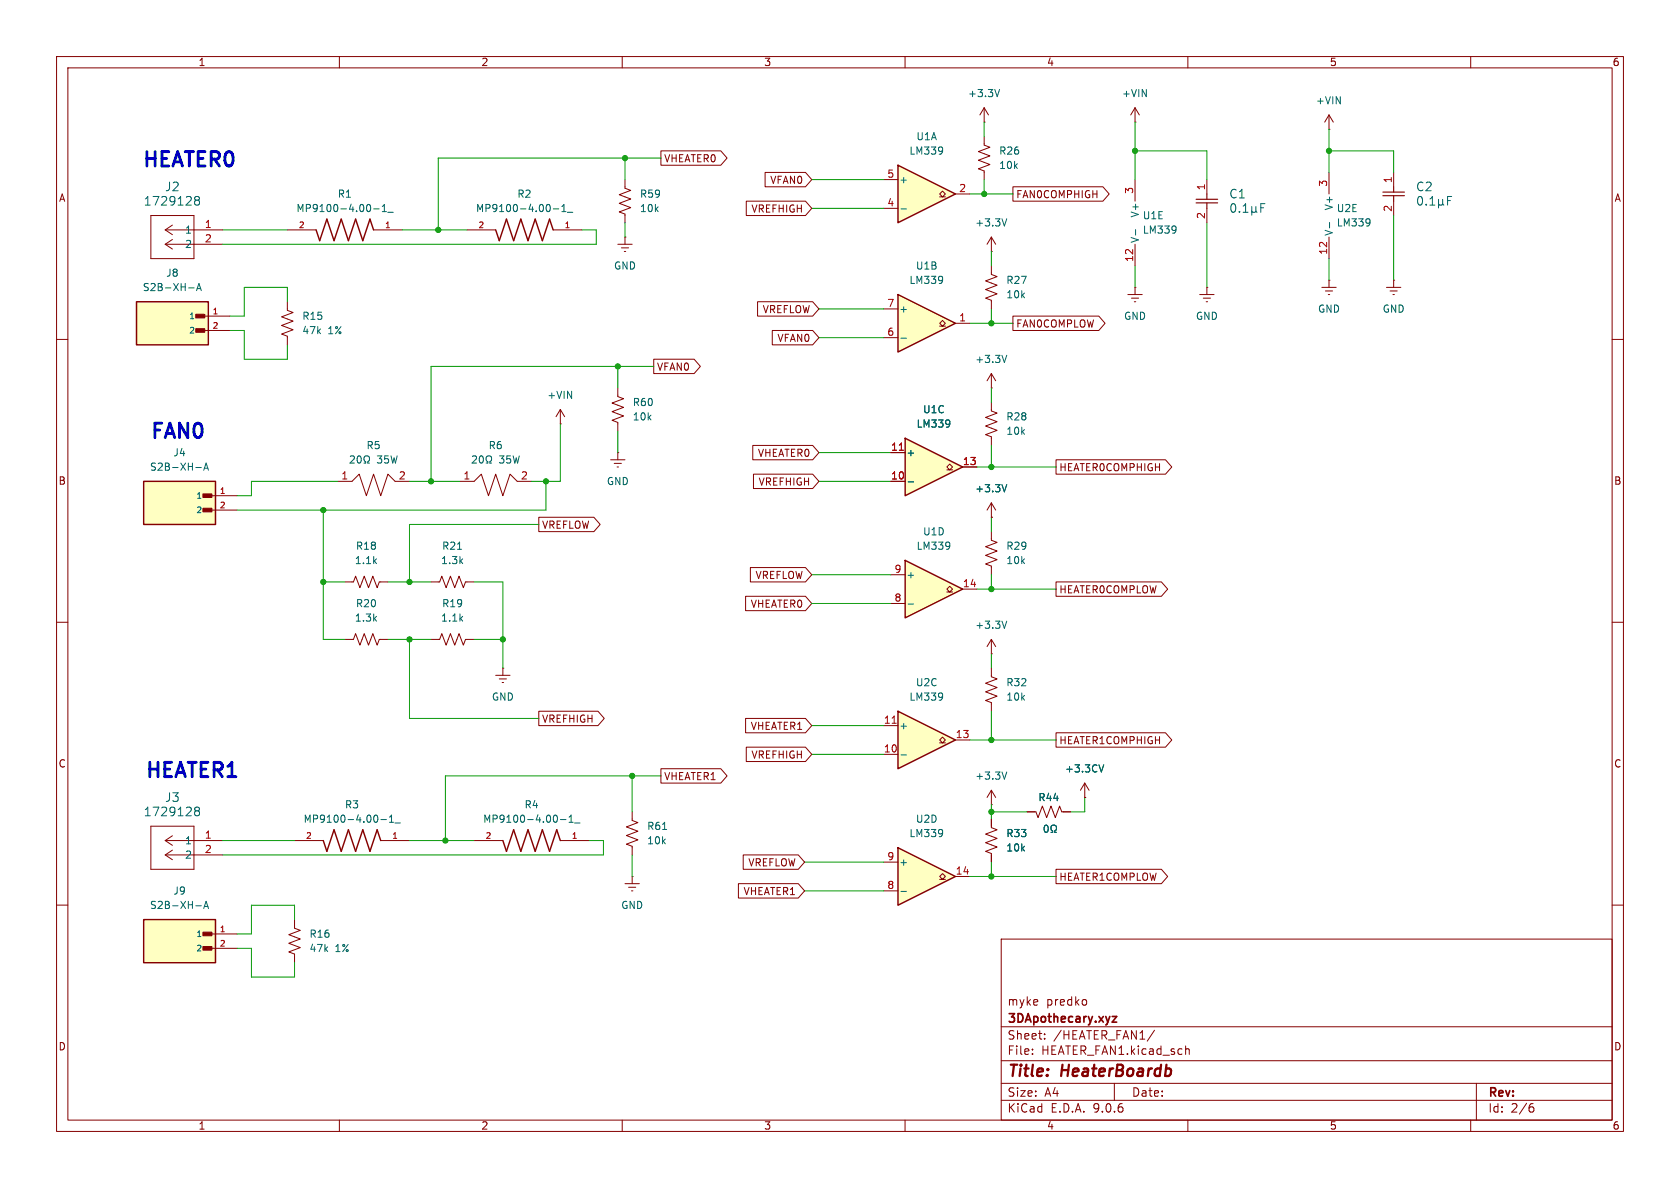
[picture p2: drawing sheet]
<svg xmlns="http://www.w3.org/2000/svg" width="297mm" height="210mm" viewBox="0 0 297 210" stroke-linecap="round" stroke-linejoin="round" font-family="sans-serif">
<g fill="none" stroke="#840000" stroke-width=".18">
<path d="M10 10h277v190h-277zM12 12h273v186h-273zM60 10v2M110 10v2M160 10v2M174 19.1v2.5M174 19.1l-.8 1.2M174 19.1l.8 1.2M210 10v2M260 10v2M174 24.1v1.6l1 .3-2 .8 2 .8-2 .7 2 .8-2 .7 1 .4v1.6M174 21.6h.1"/>
<path d="M213.4 31.8v2.5M213.4 36.8v2.6M234.9 30.5v3.8M82.5 40.6h5.1M97.8 40.6h5.1M175.3 47v1.5l1 .4-2.1 .8 2.1 .7-2.1 .8 2.1 .7-2.1 .8 1.1 .4v1.5M175.3 44.5h.1M175.3 41.9v2.6M175.3 41.9l-.8 1.3M175.3 41.9l.7 1.3M199.4 52.1h2.5M200 52.7h1.3"/>
<path d="M200.5 53.3h.3M200.7 50.8h.1M200.7 50.8v1.3M212.1 52.1h2.5M212.7 52.7h1.3M213.2 53.3h.3M213.4 50.8h.1M213.4 50.8v1.3M233.7 50.8h2.5M234.3 51.4h1.3M234.8 52.1h.3M234.9 49.5h.1"/>
<path d="M234.9 41.9v3.8M234.9 49.5v1.3M245.1 50.8h2.5M245.7 51.4h1.3M246.3 52.1h.2M246.4 49.5h.1M246.4 49.5v1.3M10 60h2M175.3 68.6h.1M175.3 66v2.6M175.3 66l-.8 1.3M175.3 66l.7 1.3"/>
<path d="M285 60h2M10 110h2M76.2 102.9h1.5l.4-1 .8 2 .7-2 .8 2 .8-2 .7 2 .4-1h1.5M76.2 113h1.5l.4-1 .8 2 .7-2 .8 2 .8-2 .7 2 .4-1h1.5M175.3 115.6h.1M175.3 118.1v1.5l1 .4-2.1 .8 2.1 .7-2.1 .8 2.1 .8-2.1 .7 1.1 .4v1.5M175.3 113l-.8 1.3M175.3 113l.7 1.3M175.3 113v2.6M285 110h2M52.1 148.6h5M67.3 148.6h5.1"/>
<path d="M10 160h2M177 166h108v32h-108zM192 176.8l.1 .2v.4l-.1 .2M285 160h2M60 198v2M110 198v2M160 198v2M177 194.5h108M177 191.5h108M177 187.5h108M177 181.5h108M182.5 186.3v.1"/>
<path d="M182.5 185.5v.1M184.7 183.6v.1M184.7 182.8v.1M197 191.5v3M204.1 182.1l-1.3 2M209.6 184.9v1.5M209.6 185.5l.2-.1 .4 .1v.9M210 198v2M260 198v2M261 191.5v6.5M270.6 195.7h.4l.2 .3-.1 .5-.5 .1M271 195.1l-.4 .1"/>
</g>
<path d="M196.6 179.7h.8l-.8 1h.8" fill="none" stroke="#840000" stroke-width=".3"/>
<path d="M87.6 40.6l.7 1.9 1.2-3.8 1.3 3.8 1.3-3.8 1.2 3.8 1.3-3.8 1.3 3.8 1.3-3.8 .6 1.9M57.1 148.6l.7 1.9 1.3-3.8 1.2 3.8 1.3-3.8 1.3 3.8 1.2-3.8 1.3 3.8 1.3-3.8 .6 1.9" fill="none" stroke="#840000" stroke-width=".25"/>
<g fill="none" stroke="#006464" stroke-width=".18">
<path d="M176.7 15.8l-.4 1.3M97.8 36.9h1M99.3 37.4h.8M99.3 36.5l.4-.4v1.3M100.3 37.5h1M178 38.7l-.4 1.2M218 36a.95 .95 0 0 0 0 1.5 .83 .83 0 0 0 .6-.6 .83 .83 0 0 0-.4-.8l-.1-.1M219.1 37.4v.1M219.8 37.5h.8M219.8 36.4l.4-.4v1.5M221.3 37.3l.2 .2h.3l.2-.2M221.3 36.5v1.5"/>
<path d="M222 37.3l.2 .2M222 36.5v.8M222.9 36.7h.5M223.6 36h-.7v1.5M235 39.3v1M242.1 38.8v.8M242.2 39.2l-.1 .1M178 62.8l-.4 1.3M80.9 97.1h.7M178 109.8l-.4 1.3M67.3 144.9h1M68.9 145.4h.7"/>
<path d="M68.9 144.5l.3-.4v1.3M69.8 145.5h1"/>
</g>
<path d="M211.5 35.2h3.8M211.5 35.9h3.8M213.4 34.3v.9M213.4 35.9v.9" fill="none" stroke="#840000" stroke-width=".2"/>
<path d="M158.7 125.7l10.2 5.1-10.2 5.1z" fill="#ffffc2"/>
<path d="M158.7 125.7l10.2 5.1-10.2 5.1z" fill="none" stroke="#840000" stroke-width=".25"/>
<g fill="none" stroke="#840000" stroke-width=".18">
<path d="M200.7 19.1l-.8 1.2M200.7 19.1l.7 1.2M200.7 19.1v2.5M200.7 21.6h.1M246.4 30.5v2.5M246.4 35.6v2.5M175.3 94v1.5l1 .4-2.1 .7 2.1 .8-2.1 .8 2.1 .7-2.1 .8 1.1 .4v1.5M175.3 91.4h.1M175.3 88.9v2.5M175.3 88.9l-.8 1.3M175.3 88.9l.7 1.3M156.2 128.3h2.5"/>
<path d="M156.2 133.4h2.5M166.1 131.3h.5l-.5-.5 .5-.5 .5 .5-.5 .5h.5M168.9 130.8h2.5"/>
</g>
<path d="M157.7 127.9h.7" fill="none" stroke="#a90000" stroke-width=".18"/>
<g fill="none" stroke="#006464" stroke-width=".18">
<path d="M251 34.7a.95 .95 0 0 0 0 1.6 .83 .83 0 0 0 .6-.7 .83 .83 0 0 0-.3-.8l-.2-.1M252.1 36.1v.2M252.8 36.3h.9M252.8 35.2l.4-.5v1.6M254.3 36l.2 .3h.3l.2-.3M254.3 35.2v1.6M255 36l.3 .3M255 35.2v.8M255.9 35.5h.5M256.6 34.7h-.7v1.6M178 85.7l-.4 1.2M159.3 133.4h.9"/>
<path d="M166.6 122.6v.9M166.6 123v.2"/>
</g>
<path d="M244.5 34h3.8M244.5 34.6h3.8M246.4 33v1M246.4 34.6v1" fill="none" stroke="#840000" stroke-width=".2"/>
<path d="M160 99.1l10.2 5-10.2 5.1z" fill="#ffffc2"/>
<path d="M160 99.1l10.2 5-10.2 5.1z" fill="none" stroke="#840000" stroke-width=".25"/>
<path d="M234.9 22.9h.1M234.9 20.3l-.7 1.3M234.9 20.3l.8 1.3M234.9 20.3v2.6M157.5 101.6h2.5M157.5 106.7h2.5M167.4 104.6h.5l-.5-.5 .5-.5 .5 .5-.5 .5h.5M170.2 104.1h2.5" fill="none" stroke="#840000" stroke-width=".18"/>
<path d="M167.9 96v.8M167.9 96.4v.1M160.5 106.8h1" fill="none" stroke="#006464" stroke-width=".18"/>
<path d="M160 77.5l10.2 5.1-10.2 5z" fill="#ffffc2"/>
<path d="M160 77.5l10.2 5.1-10.2 5z" fill="none" stroke="#840000" stroke-width=".25"/>
<path d="M157.5 80h2.5M157.5 85.1h2.5M167.4 83.1h.5l-.5-.5 .5-.6 .5 .6-.5 .5h.5M170.2 82.6h2.5" fill="none" stroke="#840000" stroke-width=".18"/>
<path d="M159 79.6h.7" fill="none" stroke="#a90000" stroke-width=".18"/>
<path d="M167.9 74.4v.8M167.9 74.8v.1M160.5 85.2h1" fill="none" stroke="#006464" stroke-width=".18"/>
<path d="M158.7 52.1l10.2 5.1-10.2 5z" fill="#ffffc2"/>
<path d="M158.7 52.1l10.2 5.1-10.2 5z" fill="none" stroke="#840000" stroke-width=".25"/>
<path d="M200.7 31.8v3.8M156.2 54.6h2.5M156.2 59.7h2.5M166.1 57.7h.5l-.5-.5 .5-.6 .5 .6-.5 .5h.5M168.9 57.2h2.5M200.7 43.2v3.8M175.3 144.8v1.5l1 .4-2.1 .7 2.1 .8-2.1 .8 2.1 .7-2.1 .8 1.1 .4v1.5M181.6 143.5h1.5l.4 1 .8-2 .7 2 .8-2 .8 2 .7-2 .4 1h1.5" fill="none" stroke="#840000" stroke-width=".18"/>
<path d="M159.3 59.8h.9M166.6 49v.8M166.6 49.4v.1M200.8 40.6v1M207.8 40.1v.8M207.9 40.5l-.1 .1M184.7 146l.2-.1a.68 .68 0 0 1 .4 .6 .68 .68 0 0 1-.4 .6l-.2-.1-.1-.3zM185.8 147.1h.3v-.2a.54 .54 0 0 1-.3-.7 .54 .54 0 0 1 .8-.3 .58 .58 0 0 1-.1 1v.2h.3" fill="none" stroke="#006464" stroke-width=".18"/>
<path d="M25.4 162.6h12.7v7.6h-12.7z" fill="#ffffc2"/>
<path d="M25.4 162.6h12.7v7.6h-12.7z" fill="none" stroke="#840000" stroke-width=".25"/>
<g fill="#840000" stroke="#840000" stroke-width=".18">
<path d="M35.9 164.8h1.6v.6h-1.6z"/>
<path d="M35.9 167.3h1.6v.7h-1.6z"/>
</g>
<g fill="none" stroke="#840000" stroke-width=".18">
<path d="M50.8 53.3v1.6l1 .3-2 .8 2 .8-2 .7 2 .8-2 .8 1 .3v1.6M109.2 68.6v1.5l1 .4-2 .7 2 .8-2 .8 2 .7-2 .8 1 .4v1.5M61 113h1.5l.4-1 .7 2 .8-2 .8 2 .7-2 .8 2 .4-1h1.5M61 102.9h1.5l.4-1 .7 2 .8-2 .8 2 .7-2 .8 2 .4-1h1.5M26.7 146.1h7.6v7.6h-7.6zM29.2 148.6h10.2M29.2 148.6l1.3 .8M29.2 151.1h10.2M29.2 151.1l1.3 .9M30.5 147.7l-1.3 .9M30.5 150.3l-1.3 .8M36.8 165.1h5.1"/>
<path d="M36.8 167.6h5.1"/>
</g>
<path d="M34.7 143.3l-.3-.3 .3-.3 .4 .1 .2 .2-.3 .3M34.7 143.3l-.3 .3 .1 .5 .2 .1 .4-.1 .2-.2-.1-.4-.2-.2M34.7 143.3h.3M34.6 160.1h1M36 160.6l.4-1.3 .5 1.3M36.1 160.2h.6" fill="none" stroke="#006464" stroke-width=".18"/>
<path d="M25.4 85.1h12.7v7.6h-12.7z" fill="#ffffc2"/>
<path d="M25.4 85.1h12.7v7.6h-12.7zM88.9 148.6l.6 1.9 1.3-3.8 1.3 3.8 1.2-3.8 1.3 3.8 1.3-3.8 1.3 3.8 1.2-3.8 .7 1.9" fill="none" stroke="#840000" stroke-width=".25"/>
<g fill="#840000" stroke="#840000" stroke-width=".18">
<path d="M35.9 87.3h1.6v.6h-1.6z"/>
<path d="M35.9 89.9h1.6v.6h-1.6z"/>
</g>
<path d="M36.8 87.6h5.1M36.8 90.2h5.1M83.8 148.6h5.1M99.1 148.6h5M110.5 156.2h2.5M111.1 156.8h1.3M111.6 157.5h.3M111.8 143.5v1.5l1 .4-2.1 .8 2.1 .7-2.1 .8 2.1 .8-2.1 .7 1.1 .4v1.5M111.8 154.9h.1M111.8 154.9v1.3" fill="none" stroke="#840000" stroke-width=".18"/>
<path d="M34.6 82.6h1M36 83.1l.4-1.2 .5 1.2M36.1 82.8h.6M99.1 144.9h1M100.6 145.4h.7M100.6 144.5l.4-.4v1.3M101.6 145.5h.9M117.1 146.6h.8" fill="none" stroke="#006464" stroke-width=".18"/>
<path d="M158.7 29.2l10.2 5.1-10.2 5.1z" fill="#ffffc2"/>
<path d="M158.7 29.2l10.2 5.1-10.2 5.1z" fill="none" stroke="#840000" stroke-width=".25"/>
<path d="M156.2 31.8h2.5M156.2 36.8h2.5M166.1 34.8h.5l-.5-.5 .5-.5 .5 .5-.5 .5h.5M168.9 34.3h2.5M109.2 43.2h2.6M109.9 43.8h1.2M110.4 44.5h.2M110.5 41.9h.1M110.5 41.9v1.3" fill="none" stroke="#840000" stroke-width=".18"/>
<path d="M159.3 36.9h.9M166.6 26.1v.8M166.6 26.5v.1" fill="none" stroke="#006464" stroke-width=".18"/>
<path d="M24.1 53.3h12.7v7.7h-12.7z" fill="#ffffc2"/>
<path d="M24.1 53.3h12.7v7.7h-12.7zM55.9 40.6l.6 1.9 1.3-3.8 1.3 3.8 1.2-3.8 1.3 3.8 1.3-3.8 1.2 3.8 1.3-3.8 .6 1.9" fill="none" stroke="#840000" stroke-width=".25"/>
<g fill="#840000" stroke="#840000" stroke-width=".18">
<path d="M34.6 55.6h1.6v.6h-1.6z"/>
<path d="M34.6 58.1h1.6v.6h-1.6z"/>
</g>
<g fill="none" stroke="#840000" stroke-width=".18">
<path d="M26.7 38.1h7.6v7.6h-7.6zM30.5 39.8l-1.3 .8M110.5 31.8v1.5l1 .4-2 .7 2 .8-2 .7 2 .8-2 .8 1 .3v1.6M29.2 40.6h10.2M29.2 40.6l1.3 .9M29.2 43.2h10.2M29.2 43.2l1.3 .8M30.5 42.3l-1.3 .9M35.6 55.9h5M35.6 58.4h5M50.8 40.6h5.1M66 40.6h5.1"/>
<path d="M99.1 74.9h.1M99.1 72.4l-.8 1.3M99.1 72.4l.7 1.3M99.1 72.4v2.5M175.3 71.1v1.5l1 .4-2.1 .8 2.1 .7-2.1 .8 2.1 .8-2.1 .7 1.1 .4v1.5M59.7 85.1h2.5l1.3-1.3 1.3 3.8 1.2-3.8 1.3 3.8 1.3-3.8 1.2 1.3h2.6M81.3 85.1h2.5l1.3-1.3 1.3 3.8 1.2-3.8 1.3 3.8 1.3-3.8 1.2 1.3h2.6M107.9 81.3h2.6M108.6 81.9h1.3M109.1 82.6h.2M109.2 80h.1M109.2 80v1.3"/>
<path d="M87.6 119.4h2.6M88.9 118.1h.1M88.9 118.1v1.3M88.3 120h1.2M88.8 120.7h.2M175.3 139.7l-.8 1.3M175.3 139.7l.7 1.3M175.3 139.7v2.5M191.8 138.4l.7 1.3M191.8 138.4l-.8 1.3M191.8 138.4v2.6M175.3 142.2h.1"/>
<path d="M191.8 141h.1M52.1 162.6v1.5l1 .4-2 .7 2 .8-2 .8 2 .7-2 .8 1 .4v1.5"/>
</g>
<g fill="none" stroke="#006464" stroke-width=".18">
<path d="M34.7 35.4l-.3-.3 .3-.4h.3l.3 .3-.3 .4M34.7 35.4l-.3 .3 .1 .4 .2 .2 .4-.1 .2-.2-.1-.5-.2-.1M34.7 35.4h.3M66.1 36.9h.9M67.6 37.4h.7M67.6 36.5l.3-.4v1.3M68.5 37.5h1M33.4 50.9h.9M34.7 51.4l.5-1.3 .4 1.3M34.9 51h.6M61.9 80.7l.5-.1 .3 .4-.8 .9h.8M63.3 80.7l.1-.1a.68 .68 0 0 1 .5 .6 .68 .68 0 0 1-.5 .7 .84 .84 0 0 1-.1-1.2z"/>
<path d="M64.3 81.9h.3v-.3a.54 .54 0 0 1-.2-.7 .54 .54 0 0 1 .7-.2 .58 .58 0 0 1-.1 .9v.3h.3M83.5 80.7l.5-.1 .2 .4-.7 .9h.7M84.9 80.7l.1-.1a.68 .68 0 0 1 .5 .6 .68 .68 0 0 1-.5 .7 .84 .84 0 0 1-.1-1.2zM85.9 81.9h.3v-.3a.54 .54 0 0 1-.2-.7 .54 .54 0 0 1 .7-.2 .58 .58 0 0 1-.1 .9v.3h.3M178 136.5l-.4 1.2M195.1 135.2l-.4 1.3"/>
</g>
<path d="M158.7 149.9l10.2 5-10.2 5.1z" fill="#ffffc2"/>
<path d="M158.7 149.9l10.2 5-10.2 5.1z" fill="none" stroke="#840000" stroke-width=".25"/>
<g fill="none" stroke="#840000" stroke-width=".18">
<path d="M116.8 26.7h10.6l1.1 1.2-1.1 1.3h-10.6zM131.9 35.6h10.5l1.1 1.2-1.1 1.3h-10.5zM135.3 30.5h7.1l1.1 1.3-1.1 1.2h-7.1zM179.1 33h15.9l1.1 1.3-1.1 1.3h-15.9zM133.9 53.3h9.8l1.1 1.3-1.1 1.3h-9.8zM136.5 58.4h7.2l1.1 1.3-1.1 1.3h-7.2zM179.1 55.9h15.2l1.1 1.3-1.1 1.2h-15.2zM115.6 63.5h7.1l1.1 1.3-1.1 1.2h-7.1zM133.1 78.7h10.6l1.1 1.3-1.1 1.3h-10.6zM95.2 91.4h9.8l1.1 1.3-1.1 1.3h-9.8zM133.2 83.8h10.5l1.1 1.3-1.1 1.3h-10.5zM157.5 80h2.5"/>
<path d="M157.5 85.1h2.5M170.2 82.6h2.5M175.3 91.4h.1M186.7 81.3h19.3l1.2 1.3-1.2 1.2h-19.3zM131.8 105.4h10.6l1.1 1.3-1.1 1.3h-10.6zM132.7 100.3h9.7l1.1 1.3-1.1 1.3h-9.7zM186.7 102.9h18.6l1.1 1.2-1.1 1.3h-18.6zM95.2 125.7h10.5l1.1 1.3-1.1 1.3h-10.5zM116.8 135.9h10.6l1.1 1.3-1.1 1.2h-10.6zM131.8 127h10.6l1.1 1.3-1.1 1.2h-10.6zM131.9 132.1h10.5l1.1 1.3-1.1 1.2h-10.5zM186.7 129.5h19.3l1.2 1.3-1.2 1.3h-19.3z"/>
<path d="M130.5 156.2h10.6l1.1 1.3-1.1 1.3h-10.6zM131.4 151.1h9.7l1.1 1.3-1.1 1.3h-9.7zM156.2 152.4h2.5M156.2 157.5h2.5M166.1 155.4h.5l-.5-.5 .5-.5 .5 .5-.5 .5h.5M168.9 154.9h2.5M175.3 144.8v1.3M175.3 151.1v1.3M181.6 143.5h1.3M186.7 153.7h18.6l1.1 1.2-1.1 1.3h-18.6zM188 143.5h1.2M191.8 141h.1"/>
</g>
<path d="M167.9 74.4v.8M167.9 74.8v.1M160.5 85.2h1M178 85.7l-.4 1.2M195.1 135.2l-.4 1.3M159.3 157.6h.9M166.6 146.8v.8M166.6 147.2v.1M184.7 146l.2-.1a.68 .68 0 0 1 .4 .6 .68 .68 0 0 1-.4 .6l-.2-.1-.1-.3zM185.8 147.1h.3v-.2a.54 .54 0 0 1-.3-.7 .54 .54 0 0 1 .8-.3 .58 .58 0 0 1-.1 1v.2h.3" fill="none" stroke="#006464" stroke-width=".18"/>
<g fill="none" stroke="#009600" stroke-width=".18">
<path d="M110.5 27.9v3.9M110.5 39.4v2.5M116.8 27.9h-39.3v12.7M143.5 31.8h12.7M143.5 36.8h12.7M171.4 34.3h7.7M174 21.6v2.5M174 31.8v2.5M200.7 21.6v10.2M200.7 26.7h12.7v5.1M213.4 39.4v11.4M234.9 26.7h11.5v3.8"/>
<path d="M234.9 22.9v7.6M246.4 38.1v11.4M39.4 40.6h11.4M40.6 58.4h2.6v5.1h7.6v-2.5M50.8 53.3v-2.5h-7.6v5.1h-2.6M71.1 40.6h11.4M102.9 40.6h2.5v2.6h-66M144.8 59.7h11.4M144.8 54.6h11.4M171.4 57.2h7.7M175.3 44.5v2.5M175.3 54.6v2.6"/>
<path d="M200.7 47v3.8M234.9 45.7v3.8M99.1 74.9v10.2h-5.1M109.2 64.8v3.8M109.2 76.2v3.8M115.6 64.8h-39.4v20.3M175.3 68.6v2.5M175.3 78.7v3.9M57.1 90.2v22.8h3.9M59.7 85.1h-15.3v2.5h-2.5M72.4 85.1h8.9M95.2 92.7h-22.8v10.2"/>
<path d="M96.5 85.1v5.1h-54.6M144.8 80h12.7M144.8 85.1h12.7M172.7 82.6h14M175.3 91.4v2.6M57.1 102.9h3.9M68.6 102.9h7.6M68.6 113h7.6M72.4 113v14h22.8M83.8 102.9h5.1v15.2M83.8 113h5.1M143.5 101.6h14"/>
<path d="M143.5 106.7h14M172.7 104.1h14M175.3 101.6v2.5M175.3 115.6v2.5M111.8 137.2v6.3M116.8 137.2h-38.1v11.4M143.5 128.3h12.7M143.5 133.4h12.7M171.4 130.8h15.3M175.3 125.7v5.1M39.4 148.6h12.7M72.4 148.6h11.4"/>
<path d="M104.1 148.6h2.6v2.5h-67.3M111.8 151.1v3.8M142.2 152.4h14M142.2 157.5h14M171.4 154.9h15.3M175.3 142.2v2.6M175.3 152.4v2.5M175.3 143.5h6.3M191.8 141v2.5h-2.6M41.9 167.6h2.5v5.1h7.7v-2.5M52.1 162.6v-2.6h-7.7v5.1h-2.5"/>
</g>
<path d="M159 79.6h.7" fill="none" stroke="#a90000" stroke-width=".18"/>
<g fill="#009600" stroke="#009600" stroke-width=".18">
<circle cx="109.2" cy="64.8" r=".46"/>
<circle cx="96.5" cy="85.1" r=".46"/>
<circle cx="77.5" cy="40.6" r=".46"/>
<circle cx="76.2" cy="85.1" r=".46"/>
<circle cx="110.5" cy="27.9" r=".46"/>
<circle cx="175.3" cy="104.1" r=".46"/>
<circle cx="175.3" cy="82.6" r=".46"/>
<circle cx="78.7" cy="148.6" r=".46"/>
<circle cx="174" cy="34.3" r=".46"/>
<circle cx="175.3" cy="57.2" r=".46"/>
<circle cx="57.1" cy="90.2" r=".46"/>
<circle cx="175.3" cy="154.9" r=".46"/>
<circle cx="175.3" cy="130.8" r=".46"/>
<circle cx="175.3" cy="143.5" r=".46"/>
<circle cx="200.7" cy="26.7" r=".46"/>
<circle cx="234.9" cy="26.7" r=".46"/>
<circle cx="72.4" cy="102.9" r=".46"/>
<circle cx="72.4" cy="113" r=".46"/>
<circle cx="111.8" cy="137.2" r=".46"/>
<circle cx="88.9" cy="113" r=".46"/>
<circle cx="57.1" cy="102.9" r=".46"/>
</g>
<g font-size="3.5" fill="#0000c2">
<text x="24.9" y="30.2">HEATER0</text>
<text x="26.3" y="78.2">FAN0</text>
<text x="25.4" y="138.2">HEATER1</text>
</g>
<g font-size="2.8" fill="#840000">
<text x="178" y="190.9">Title:</text>
<text x="187.7" y="190.9">HeaterBoardb</text>
</g>
<g font-size="2.1" fill="#006464">
<text x="29.1" y="34">J2</text>
<text x="217.2" y="35.3">C1</text>
<text x="250.2" y="34">C2</text>
<text x="25.3" y="36.6">1729128</text>
<text x="29.1" y="142">J3</text>
<text x="25.3" y="144.5">1729128</text>
</g>
<g font-size="2.1" fill="#840000">
<text x="178" y="178">myke</text>
<text x="184.9" y="178">predko</text>
<text x="178" y="184">Sheet:</text>
<text x="178" y="181.2">3DApothecary.xyz</text>
<text x="186.2" y="184">/HEATER_FAN1/</text>
<text x="178" y="186.7">File:</text>
<text x="184.1" y="186.7">HEATER_FAN1.kicad_sch</text>
<text x="178" y="196.9">KiCad</text>
<text x="178" y="194.1">Size:</text>
<text x="184.7" y="194.1">A4</text>
<text x="185.7" y="196.9">E.D.A.</text>
<text x="193.3" y="196.9">9.0.6</text>
<text x="200" y="194.1">Date:</text>
<text x="263" y="194.3">Rev:</text>
<text x="263" y="196.9">Id:</text>
<text x="267.1" y="196.9">2/6</text>
</g>
<g font-size="1.8" fill="#840000">
<text x="35" y="11.9">1</text>
<text x="85" y="11.9">2</text>
<text x="135" y="11.9">3</text>
<text x="185" y="11.9">4</text>
<text x="235" y="11.9">5</text>
<text x="285" y="11.9">6</text>
<text x="117.3" y="28.9">VHEATER0</text>
<text x="10.3" y="35.9">A</text>
<text x="136.1" y="32.7">VFAN0</text>
<text x="179.5" y="35.3">FAN0COMPHIGH</text>
<text x="285.3" y="35.9">A</text>
<text x="132.7" y="37.8">VREFHIGH</text>
<text x="134.7" y="55.6">VREFLOW</text>
<text x="179.5" y="58.1">FAN0COMPLOW</text>
<text x="116" y="65.7">VFAN0</text>
<text x="137.3" y="60.7">VFAN0</text>
<text x="133.9" y="81">VHEATER0</text>
<text x="187.2" y="83.5">HEATER0COMPHIGH</text>
<text x="10.3" y="85.9">B</text>
<text x="134" y="86.1">VREFHIGH</text>
<text x="285.3" y="85.9">B</text>
<text x="95.7" y="93.7">VREFLOW</text>
<text x="132.6" y="107.6">VHEATER0</text>
<text x="133.5" y="102.6">VREFLOW</text>
<text x="187.2" y="105.1">HEATER0COMPLOW</text>
<text x="95.7" y="128">VREFHIGH</text>
<text x="132.6" y="129.2">VHEATER1</text>
<text x="187.2" y="131.8">HEATER1COMPHIGH</text>
<text x="10.3" y="135.9">C</text>
<text x="132.7" y="134.3">VREFHIGH</text>
<text x="285.3" y="135.9">C</text>
<text x="117.3" y="138.1">VHEATER1</text>
<text x="132.2" y="153.4">VREFLOW</text>
<text x="187.2" y="155.9">HEATER1COMPLOW</text>
<text x="131.3" y="158.4">VHEATER1</text>
<text x="10.3" y="185.9">D</text>
<text x="285.3" y="185.9">D</text>
<text x="35" y="199.9">1</text>
<text x="85" y="199.9">2</text>
<text x="135" y="199.9">3</text>
<text x="185" y="199.9">4</text>
<text x="235" y="199.9">5</text>
<text x="285" y="199.9">6</text>
</g>
<g font-size="1.8" fill="#006464">
<text x="171" y="17.4">+3.3V</text>
<text x="198.3" y="17.4">+VIN</text>
<text x="232.6" y="18.6">+VIN</text>
<text x="160.7" y="27.5">LM339</text>
<text x="161.9" y="25">U1A</text>
<text x="176.5" y="27.5">R26</text>
<text x="59.6" y="35.2">R1</text>
<text x="91.4" y="35.2">R2</text>
<text x="113" y="35.2">R59</text>
<text x="158.9" y="32.6">+</text>
<text x="176.5" y="30.1">10k</text>
<text x="32.6" y="41.5">1</text>
<text x="52.3" y="37.7">MP9100-4.00-1_</text>
<text x="84.1" y="37.7">MP9100-4.00-1_</text>
<text x="113" y="37.7">10k</text>
<text x="172.3" y="40.2">+3.3V</text>
<text x="201.5" y="38.6" transform="rotate(-90 201.5 38.6)">V+</text>
<text x="201.9" y="39">U1E</text>
<text x="201.9" y="41.5">LM339</text>
<text x="235.8" y="41.8" transform="rotate(-90 235.8 41.8)">V-</text>
<text x="235.8" y="37.3" transform="rotate(-90 235.8 37.3)">V+</text>
<text x="236.2" y="37.7">U2E</text>
<text x="236.2" y="40.2">LM339</text>
<text x="32.6" y="44">2</text>
<text x="108.5" y="47.9">GND</text>
<text x="161.8" y="47.9">U1B</text>
<text x="201.5" y="43.1" transform="rotate(-90 201.5 43.1)">V-</text>
<text x="25.1" y="51.7">S2B-XH-A</text>
<text x="29.3" y="49.1">J8</text>
<text x="160.7" y="50.4">LM339</text>
<text x="177.8" y="52.9">10k</text>
<text x="177.8" y="50.4">R27</text>
<text x="53.3" y="56.7">R15</text>
<text x="53.3" y="59.3">47k</text>
<text x="58" y="59.3">1%</text>
<text x="158.9" y="55.5">+</text>
<text x="198.6" y="56.7">GND</text>
<text x="211.3" y="56.7">GND</text>
<text x="232.9" y="55.5">GND</text>
<text x="244.3" y="55.5">GND</text>
<text x="172.3" y="64.4">+3.3V</text>
<text x="96.7" y="70.7">+VIN</text>
<text x="111.8" y="72">R60</text>
<text x="111.8" y="74.5">10k</text>
<text x="161.9" y="75.8">LM339</text>
<text x="163.1" y="73.3">U1C</text>
<text x="177.8" y="77.1">10k</text>
<text x="177.8" y="74.5">R28</text>
<text x="26.4" y="83.4">S2B-XH-A</text>
<text x="30.6" y="80.9">J4</text>
<text x="64.7" y="79.6">R5</text>
<text x="66.6" y="82.1">35W</text>
<text x="86.3" y="79.6">R6</text>
<text x="88.2" y="82.1">35W</text>
<text x="160.1" y="80.9">+</text>
<text x="107.2" y="86">GND</text>
<text x="172.3" y="87.2">+3.3V</text>
<text x="163.1" y="94.8">U1D</text>
<text x="62.6" y="99.9">1.1k</text>
<text x="62.8" y="97.4">R18</text>
<text x="77.9" y="99.9">1.3k</text>
<text x="78.1" y="97.4">R21</text>
<text x="161.9" y="97.4">LM339</text>
<text x="177.8" y="99.9">10k</text>
<text x="177.8" y="97.4">R29</text>
<text x="62.8" y="107.5">R20</text>
<text x="78.1" y="107.5">R19</text>
<text x="160.1" y="102.5">+</text>
<text x="62.6" y="110.1">1.3k</text>
<text x="77.9" y="110.1">1.1k</text>
<text x="172.3" y="111.4">+3.3V</text>
<text x="86.9" y="124.1">GND</text>
<text x="160.7" y="124.1">LM339</text>
<text x="161.8" y="121.5">U2C</text>
<text x="177.8" y="124.1">10k</text>
<text x="177.8" y="121.5">R32</text>
<text x="158.9" y="129.1">+</text>
<text x="188.2" y="136.8">+3.3CV</text>
<text x="60.9" y="143.1">R3</text>
<text x="92.6" y="143.1">R4</text>
<text x="172.3" y="138">+3.3V</text>
<text x="183.5" y="141.8">R44</text>
<text x="32.6" y="149.5">1</text>
<text x="53.6" y="145.6">MP9100-4.00-1_</text>
<text x="85.3" y="145.6">MP9100-4.00-1_</text>
<text x="114.3" y="149.5">10k</text>
<text x="114.3" y="146.9">R61</text>
<text x="160.7" y="148.2">LM339</text>
<text x="161.8" y="145.6">U2D</text>
<text x="177.8" y="148.2">R33</text>
<text x="32.6" y="152">2</text>
<text x="158.9" y="153.3">+</text>
<text x="177.8" y="150.7">10k</text>
<text x="26.4" y="160.9">S2B-XH-A</text>
<text x="30.6" y="158.3">J9</text>
<text x="109.7" y="160.9">GND</text>
<text x="54.6" y="166">R16</text>
<text x="54.6" y="168.5">47k</text>
<text x="59.2" y="168.5">1%</text>
</g>
<g font-size="1.8" fill="#a90000">
<text x="156.8" y="31.5">5</text>
<text x="169.5" y="34">2</text>
<text x="200.4" y="34.4" transform="rotate(-90 200.4 34.4)">3</text>
<text x="213.1" y="33.7" transform="rotate(-90 213.1 33.7)">1</text>
<text x="234.7" y="33.1" transform="rotate(-90 234.7 33.1)">3</text>
<text x="246.1" y="32.5" transform="rotate(-90 246.1 32.5)">1</text>
<text x="36.1" y="40.4">1</text>
<text x="156.8" y="36.6">4</text>
<text x="213.1" y="38.8" transform="rotate(-90 213.1 38.8)">2</text>
<text x="246.1" y="37.5" transform="rotate(-90 246.1 37.5)">2</text>
<text x="36.1" y="42.9">2</text>
<text x="200.4" y="46.4" transform="rotate(-90 200.4 46.4)">12</text>
<text x="234.7" y="45.1" transform="rotate(-90 234.7 45.1)">12</text>
<text x="156.8" y="54.4">7</text>
<text x="156.8" y="59.4">6</text>
<text x="169.5" y="56.9">1</text>
<text x="157.4" y="79.8">11</text>
<text x="170.1" y="82.3">13</text>
<text x="60.3" y="84.8">1</text>
<text x="70.4" y="84.8">2</text>
<text x="81.8" y="84.8">1</text>
<text x="92" y="84.8">2</text>
<text x="157.4" y="84.8">10</text>
<text x="158" y="101.3">9</text>
<text x="158" y="106.4">8</text>
<text x="170.1" y="103.9">14</text>
<text x="156.2" y="128">11</text>
<text x="168.9" y="130.6">13</text>
<text x="156.2" y="133.1">10</text>
<text x="36.1" y="148.3">1</text>
<text x="36.1" y="150.9">2</text>
<text x="156.8" y="152.1">9</text>
<text x="168.9" y="154.7">14</text>
<text x="156.8" y="157.2">8</text>
</g>
<g font-size="1.4" fill="#a90000">
<text x="52.7" y="40.4">2</text>
<text x="68" y="40.4">1</text>
<text x="84.5" y="40.4">2</text>
<text x="99.7" y="40.4">1</text>
<text x="37.5" y="55.6">1</text>
<text x="37.5" y="58.2">2</text>
<text x="38.8" y="87.4">1</text>
<text x="38.8" y="89.9">2</text>
<text x="54" y="148.3">2</text>
<text x="69.2" y="148.3">1</text>
<text x="85.7" y="148.3">2</text>
<text x="101" y="148.3">1</text>
<text x="38.8" y="164.8">1</text>
<text x="38.8" y="167.4">2</text>
</g>
<g font-size="1.4" fill="#006464">
<text x="33.3" y="56.6">1</text>
<text x="33.3" y="59.2">2</text>
<text x="34.6" y="88.4">1</text>
<text x="34.6" y="90.9">2</text>
<text x="34.6" y="165.8">1</text>
<text x="34.6" y="168.4">2</text>
</g>
</svg>
